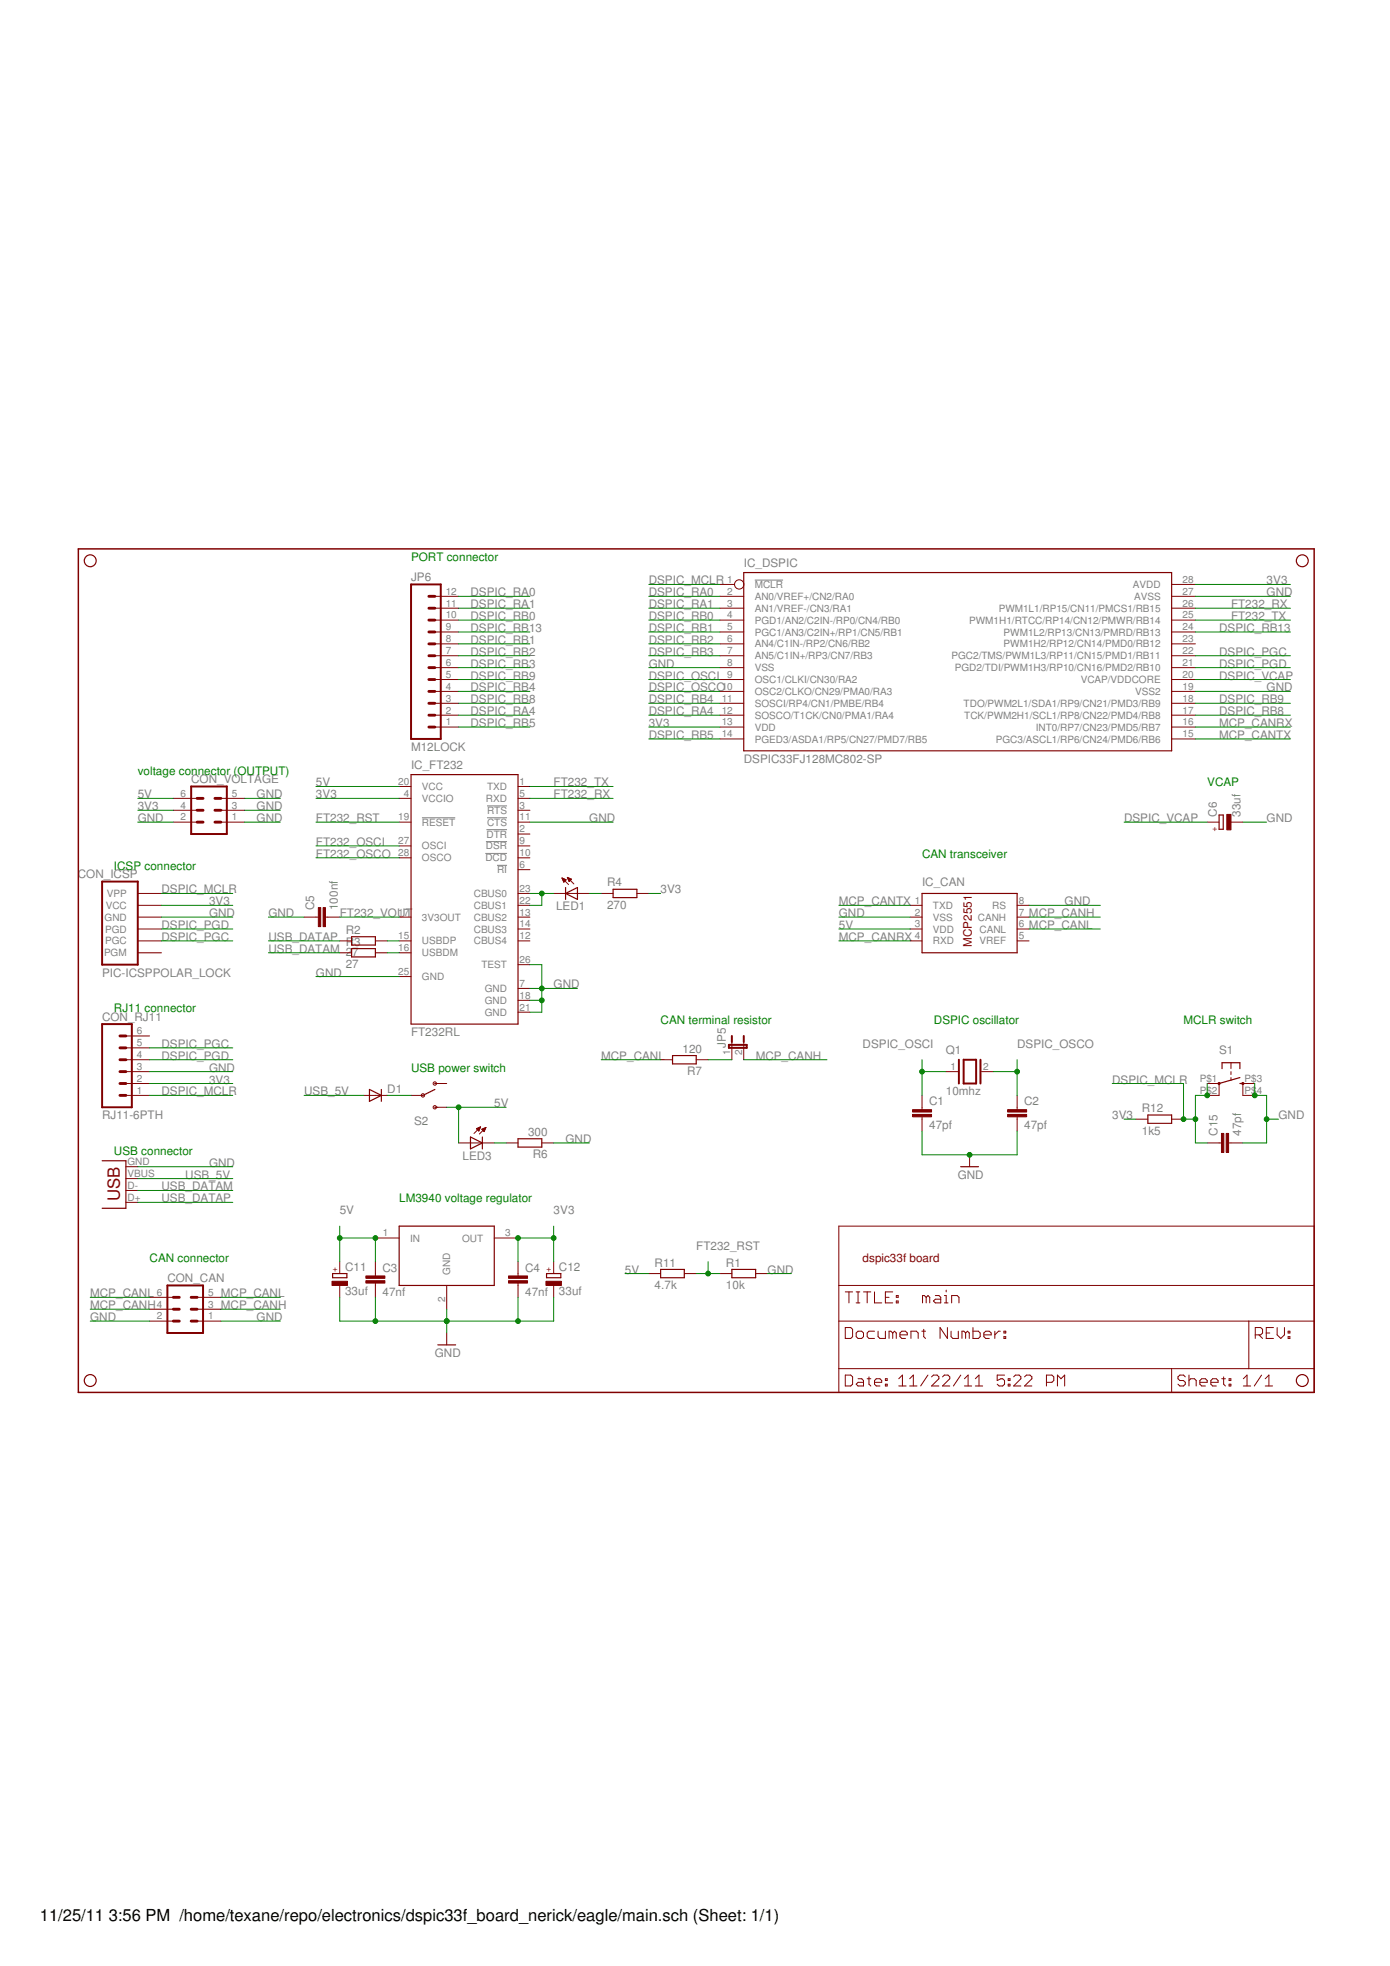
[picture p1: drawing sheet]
<svg xmlns="http://www.w3.org/2000/svg" width="297mm" height="420mm" viewBox="0 0 297 420" stroke-linecap="round" stroke-linejoin="round" font-family="sans-serif">
<g fill="#808080" stroke="#808080" stroke-width=".21">
<path d="M104.1 172.2h4.3z"/>
<path d="M104.1 174.8h4.3z"/>
<path d="M103.9 177.3h4.5z"/>
<path d="M103.8 179.9h4.6z"/>
<path d="M103.7 182.4h4.7z"/>
<path d="M106.2 184.9h2.2z"/>
<path d="M90.2 174.8h7.1z"/>
<path d="M161.3 124h6z"/>
</g>
<g fill="#800000" stroke="#800000" stroke-width=".25">
<path d="M197 190.9v12.7z"/>
<path d="M197 190.9h20.4z"/>
<path d="M217.4 190.9v12.7z"/>
<path d="M197 203.6h20.4z"/>
<path d="M87.8 165.5h22.9z"/>
<path d="M110.7 165.5v53.4z"/>
<path d="M87.8 218.9h22.9z"/>
<path d="M87.8 165.5v53.4z"/>
<path d="M85.3 262h20.3z"/>
<path d="M105.6 262v12.7z"/>
<path d="M85.3 274.7h20.3z"/>
<path d="M85.3 262v12.7z"/>
<path d="M158.9 122.4h91.5z"/>
<path d="M250.4 122.4v38.1z"/>
<path d="M158.9 160.5h91.5z"/>
<path d="M158.9 122.4v38.1z"/>
<path d="M93.6 287.4h3.8z"/>
<path d="M205.3 249.3h3.8z"/>
<path d="M71.1 273.1h3z"/>
<path d="M74.1 272.2v.9z"/>
<path d="M71.1 272.2v.9z"/>
<path d="M71.1 272.2h3z"/>
<path d="M116.8 273.1h3z"/>
<path d="M119.8 272.2v.9z"/>
<path d="M116.8 272.2v.9z"/>
<path d="M116.8 272.2h3z"/>
<path d="M156.4 273.1h5.1z"/>
<path d="M156.4 271.3h5.1z"/>
<path d="M161.5 271.3v1.8z"/>
<path d="M156.4 271.3v1.8z"/>
<path d="M75.1 202h5.1z"/>
<path d="M75.1 200.2h5.1z"/>
<path d="M80.2 200.2v1.8z"/>
<path d="M75.1 200.2v1.8z"/>
<path d="M75.1 204.5h5.1z"/>
<path d="M75.1 202.7h5.1z"/>
<path d="M80.2 202.7v1.8z"/>
<path d="M75.1 202.7v1.8z"/>
<path d="M120.9 190.9l2.5 1.3z"/>
<path d="M120.9 190.9l2.5-1.2z"/>
<path d="M120.9 190.9v1.3z"/>
<path d="M120.9 189.7v1.2z"/>
<path d="M123.4 190.9v1.3z"/>
<path d="M123.4 189.7v1.2z"/>
<path d="M131 191.8h5.1z"/>
<path d="M131 190.1h5.1z"/>
<path d="M136.1 190.1v1.7z"/>
<path d="M131 190.1v1.7z"/>
<path d="M141.2 273.1h5z"/>
<path d="M141.2 271.3h5z"/>
<path d="M146.2 271.3v1.8z"/>
<path d="M141.2 271.3v1.8z"/>
<path d="M245.3 240.1h5.1z"/>
<path d="M245.3 238.3h5.1z"/>
<path d="M250.4 238.3v1.8z"/>
<path d="M245.3 238.3v1.8z"/>
<path d="M265 231.6h.6z"/>
<path d="M265 227.1v1.3z"/>
<path d="M261.1 227.1v1.3z"/>
<path d="M263.1 227.1h1.9z"/>
<path d="M261.1 227.1h2z"/>
<path d="M260.5 231.6l4.5-1.3z"/>
<path d="M21.8 258.2h5.1z"/>
<path d="M26.9 248.1v10.1z"/>
<path d="M21.8 248.1h5.1z"/>
<path d="M261.4 174.2v3z"/>
<path d="M260.5 174.2h.9z"/>
<path d="M260.5 177.2h.9z"/>
<path d="M260.5 174.2v3z"/>
<path d="M90.4 234.1l2.5-1.3z"/>
<path d="M79 235.4l2.5-1.3z"/>
<path d="M79 232.8l2.5 1.3z"/>
<path d="M81.5 232.8v1.3z"/>
<path d="M79 232.8v2.6z"/>
<path d="M81.5 234.1v1.3z"/>
<path d="M100.5 245.5l2.6-1.2z"/>
<path d="M100.5 243l2.6 1.3z"/>
<path d="M103.1 244.3v1.2z"/>
<path d="M103.1 243v1.3z"/>
<path d="M100.5 244.3v1.2z"/>
<path d="M100.5 243v1.3z"/>
<path d="M110.7 243.4h5.1z"/>
<path d="M110.7 245.1h5.1z"/>
<path d="M110.7 243.4v1.7z"/>
<path d="M115.8 243.4v1.7z"/>
<path d="M143.7 225.6h5.1z"/>
<path d="M143.7 227.4h5.1z"/>
<path d="M143.7 225.6v1.8z"/>
<path d="M148.8 225.6v1.8z"/>
</g>
<g fill="#800000" stroke="#800000" stroke-width=".21">
<path d="M194.5 193.5h2.5z"/>
<path d="M194.5 201.1h2.5z"/>
<path d="M194.5 196h2.5z"/>
<path d="M194.5 198.5h2.5z"/>
<path d="M217.4 196h2.5z"/>
<path d="M217.4 198.5h2.5z"/>
<path d="M217.4 193.5h2.5z"/>
<path d="M217.4 201.1h2.5z"/>
<path d="M85.3 168.1h2.5z"/>
<path d="M85.3 196h2.5z"/>
<path d="M85.3 201.1h2.5z"/>
<path d="M85.3 203.6h2.5z"/>
<path d="M85.3 183.3h2.5z"/>
<path d="M85.3 180.8h2.5z"/>
<path d="M110.7 211.2h2.5z"/>
<path d="M110.7 168.1h2.5z"/>
<path d="M110.7 170.6h2.5z"/>
<path d="M110.7 173.2h2.5z"/>
<path d="M110.7 175.7h2.5z"/>
<path d="M110.7 178.2h2.5z"/>
<path d="M110.7 180.8h2.5z"/>
<path d="M110.7 183.3h2.5z"/>
<path d="M110.7 185.9h2.5z"/>
<path d="M110.7 190.9h2.5z"/>
<path d="M110.7 193.5h2.5z"/>
<path d="M110.7 196h2.5z"/>
<path d="M110.7 198.5h2.5z"/>
<path d="M110.7 201.1h2.5z"/>
<path d="M85.3 170.6h2.5z"/>
<path d="M85.3 175.7h2.5z"/>
<path d="M85.3 208.7h2.5z"/>
<path d="M110.7 213.8h2.5z"/>
<path d="M110.7 206.2h2.5z"/>
<path d="M110.7 216.3h2.5z"/>
<path d="M197 234.1v2.5z"/>
<path d="M197 239.2v2.5z"/>
<path d="M197 236.6v.5z"/>
<path d="M197 238.7v.5z"/>
<path d="M217.4 234.1v2.5z"/>
<path d="M217.4 239.2v2.5z"/>
<path d="M217.4 236.6v.5z"/>
<path d="M217.4 238.7v.5z"/>
<path d="M80.2 269.6v2.6z"/>
<path d="M80.2 274.7v2.6z"/>
<path d="M80.2 272.2v.5z"/>
<path d="M80.2 274.2v.5z"/>
<path d="M110.7 269.6v2.6z"/>
<path d="M110.7 274.7v2.6z"/>
<path d="M110.7 272.2v.5z"/>
<path d="M110.7 274.2v.5z"/>
<path d="M65 196h2.5z"/>
<path d="M70.1 196h2.5z"/>
<path d="M67.5 196h.5z"/>
<path d="M69.6 196h.5z"/>
<path d="M95.5 274.7v5.1z"/>
<path d="M80.2 264.6h5.1z"/>
<path d="M105.6 264.6h5.1z"/>
<path d="M209.7 229h2.6z"/>
<path d="M202.1 229h2.6z"/>
<path d="M153.9 124.9h3.1z"/>
<path d="M153.9 127.4h5z"/>
<path d="M153.9 130h5z"/>
<path d="M153.9 132.5h5z"/>
<path d="M153.9 135.1h5z"/>
<path d="M153.9 137.6h5z"/>
<path d="M153.9 140.1h5z"/>
<path d="M153.9 142.7h5z"/>
<path d="M153.9 145.2h5z"/>
<path d="M153.9 147.8h5z"/>
<path d="M153.9 150.3h5z"/>
<path d="M153.9 152.8h5z"/>
<path d="M153.9 155.4h5z"/>
<path d="M153.9 157.9h5z"/>
<path d="M250.4 157.9h5.1z"/>
<path d="M250.4 155.4h5.1z"/>
<path d="M250.4 152.8h5.1z"/>
<path d="M250.4 150.3h5.1z"/>
<path d="M250.4 147.8h5.1z"/>
<path d="M250.4 145.2h5.1z"/>
<path d="M250.4 142.7h5.1z"/>
<path d="M250.4 140.1h5.1z"/>
<path d="M250.4 137.6h5.1z"/>
<path d="M250.4 135.1h5.1z"/>
<path d="M250.4 132.5h5.1z"/>
<path d="M250.4 130h5.1z"/>
<path d="M250.4 127.4h5.1z"/>
<path d="M250.4 124.9h5.1z"/>
<path d="M179.3 297.6h71.1z"/>
<path d="M266.9 282.3h13.9z"/>
<path d="M179.3 292.5v5.1z"/>
<path d="M180.6 293.9v2.3z"/>
<path d="M180.6 296.2h1.2z"/>
<path d="M181.8 296.2l.4-.4z"/>
<path d="M182.2 294.3v1.5z"/>
<path d="M181.8 293.9l.4 .4z"/>
<path d="M180.6 293.9h1.2z"/>
<path d="M183.4 294.7h.7z"/>
<path d="M184.1 294.7l.4 .3z"/>
<path d="M184.5 295v1.2z"/>
<path d="M183.4 296.2h1.1z"/>
<path d="M183 295.8l.4 .4z"/>
<path d="M183 295.8l.4-.4z"/>
<path d="M183.4 295.4h1.1z"/>
<path d="M185.7 294.3v1.5z"/>
<path d="M185.7 295.8l.4 .4z"/>
<path d="M185.3 294.7h.8z"/>
<path d="M187.3 296.2h.7z"/>
<path d="M186.9 295.8l.4 .4z"/>
<path d="M186.9 295v.8z"/>
<path d="M187.3 294.7l-.4 .3z"/>
<path d="M187.3 294.7h.7z"/>
<path d="M188 294.7l.4 .3z"/>
<path d="M188.4 295v.4z"/>
<path d="M186.9 295.4h1.5z"/>
<path d="M189.2 294.7h.4z"/>
<path d="M189.6 294.7v.3z"/>
<path d="M189.2 295h.4z"/>
<path d="M189.2 294.7v.3z"/>
<path d="M189.2 295.8h.4z"/>
<path d="M189.6 295.8v.4z"/>
<path d="M189.2 296.2h.4z"/>
<path d="M189.2 295.8v.4z"/>
<path d="M192.1 294.7l.7-.8z"/>
<path d="M192.8 293.9v2.3z"/>
<path d="M192.1 296.2h1.5z"/>
<path d="M194.4 294.7l.8-.8z"/>
<path d="M195.2 293.9v2.3z"/>
<path d="M194.4 296.2h1.6z"/>
<path d="M198.3 293.9l-1.6 2.3z"/>
<path d="M199.1 296.2h1.5z"/>
<path d="M199.1 296.2l1.5-1.5z"/>
<path d="M200.6 294.3v.4z"/>
<path d="M200.3 293.9l.3 .4z"/>
<path d="M199.5 293.9h.8z"/>
<path d="M199.1 294.3l.4-.4z"/>
<path d="M201.4 296.2h1.6z"/>
<path d="M201.4 296.2l1.6-1.5z"/>
<path d="M203 294.3v.4z"/>
<path d="M202.6 293.9l.4 .4z"/>
<path d="M201.8 293.9h.8z"/>
<path d="M201.8 293.9l-.4 .4z"/>
<path d="M205.3 293.9l-1.6 2.3z"/>
<path d="M206.1 294.7l.8-.8z"/>
<path d="M206.9 293.9v2.3z"/>
<path d="M206.1 296.2h1.5z"/>
<path d="M208.4 294.7l.8-.8z"/>
<path d="M209.2 293.9v2.3z"/>
<path d="M208.4 296.2h1.6z"/>
<path d="M213.1 293.9h1.6z"/>
<path d="M213.1 293.9v1.1z"/>
<path d="M213.1 295l.8-.3z"/>
<path d="M213.9 294.7h.4z"/>
<path d="M214.3 294.7l.4 .3z"/>
<path d="M214.7 295v.8z"/>
<path d="M214.3 296.2l.4-.4z"/>
<path d="M213.5 296.2h.8z"/>
<path d="M213.1 295.8l.4 .4z"/>
<path d="M215.5 294.7h.3z"/>
<path d="M215.8 294.7v.3z"/>
<path d="M215.5 295h.3z"/>
<path d="M215.5 294.7v.3z"/>
<path d="M215.5 295.8h.3z"/>
<path d="M215.8 295.8v.4z"/>
<path d="M215.5 296.2h.3z"/>
<path d="M215.5 295.8v.4z"/>
<path d="M216.6 296.2h1.6z"/>
<path d="M216.6 296.2l1.6-1.5z"/>
<path d="M218.2 294.3v.4z"/>
<path d="M217.8 293.9l.4 .4z"/>
<path d="M217 293.9h.8z"/>
<path d="M217 293.9l-.4 .4z"/>
<path d="M218.9 296.2h1.6z"/>
<path d="M218.9 296.2l1.6-1.5z"/>
<path d="M220.5 294.3v.4z"/>
<path d="M220.1 293.9l.4 .4z"/>
<path d="M219.3 293.9h.8z"/>
<path d="M218.9 294.3l.4-.4z"/>
<path d="M223.6 293.9v2.3z"/>
<path d="M223.6 293.9h1.2z"/>
<path d="M224.8 293.9l.4 .4z"/>
<path d="M225.2 294.3v.7z"/>
<path d="M224.8 295.4l.4-.4z"/>
<path d="M223.6 295.4h1.2z"/>
<path d="M226 293.9v2.3z"/>
<path d="M226 293.9l.7 .8z"/>
<path d="M226.7 294.7l.8-.8z"/>
<path d="M227.5 293.9v2.3z"/>
<path d="M179.3 292.5h71.1z"/>
<path d="M179.3 282.3v10.2z"/>
<path d="M280.8 282.3v10.2z"/>
<path d="M250.4 292.5v5.1z"/>
<path d="M250.4 292.5h16.5z"/>
<path d="M250.4 297.6h30.4z"/>
<path d="M252.9 293.9l.4 .4z"/>
<path d="M252.1 293.9h.8z"/>
<path d="M251.7 294.3l.4-.4z"/>
<path d="M251.7 294.3v.4z"/>
<path d="M251.7 294.7l.4 .3z"/>
<path d="M252.1 295h.8z"/>
<path d="M252.9 295l.4 .4z"/>
<path d="M253.3 295.4v.4z"/>
<path d="M253.3 295.8l-.4 .4z"/>
<path d="M252.1 296.2h.8z"/>
<path d="M251.7 295.8l.4 .4z"/>
<path d="M254.1 293.9v2.3z"/>
<path d="M254.1 295l.4-.3z"/>
<path d="M254.5 294.7h.7z"/>
<path d="M255.2 294.7l.4 .3z"/>
<path d="M255.6 295v1.2z"/>
<path d="M256.8 296.2h.8z"/>
<path d="M256.4 295.8l.4 .4z"/>
<path d="M256.4 295v.8z"/>
<path d="M256.4 295l.4-.3z"/>
<path d="M256.8 294.7h.8z"/>
<path d="M257.6 294.7l.4 .3z"/>
<path d="M258 295v.4z"/>
<path d="M256.4 295.4h1.6z"/>
<path d="M259.1 296.2h.8z"/>
<path d="M258.8 295.8l.3 .4z"/>
<path d="M258.8 295v.8z"/>
<path d="M258.8 295l.3-.3z"/>
<path d="M259.1 294.7h.8z"/>
<path d="M259.9 294.7l.4 .3z"/>
<path d="M260.3 295v.4z"/>
<path d="M258.8 295.4h1.5z"/>
<path d="M261.5 294.3v1.5z"/>
<path d="M261.5 295.8l.4 .4z"/>
<path d="M261.1 294.7h.8z"/>
<path d="M262.7 294.7h.3z"/>
<path d="M263 294.7v.3z"/>
<path d="M262.7 295h.3z"/>
<path d="M262.7 294.7v.3z"/>
<path d="M262.7 295.8h.3z"/>
<path d="M263 295.8v.4z"/>
<path d="M262.7 296.2h.3z"/>
<path d="M262.7 295.8v.4z"/>
<path d="M265.7 294.7l.8-.8z"/>
<path d="M266.5 293.9v2.3z"/>
<path d="M265.7 296.2h1.6z"/>
<path d="M269.6 293.9l-1.5 2.3z"/>
<path d="M270.4 294.7l.8-.8z"/>
<path d="M271.2 293.9v2.3z"/>
<path d="M270.4 296.2h1.5z"/>
<path d="M268.2 283.7v2.3z"/>
<path d="M268.2 283.7h1.2z"/>
<path d="M269.4 283.7l.4 .4z"/>
<path d="M269.8 284.1v.8z"/>
<path d="M269.8 284.9l-.4 .4z"/>
<path d="M268.2 285.3h1.2z"/>
<path d="M269 285.3l.8 .7z"/>
<path d="M270.6 283.7h1.5z"/>
<path d="M270.6 283.7v2.3z"/>
<path d="M270.6 286h1.5z"/>
<path d="M270.6 284.9h.8z"/>
<path d="M272.9 283.7v1.6z"/>
<path d="M272.9 285.3l.8 .7z"/>
<path d="M273.7 286l.8-.7z"/>
<path d="M274.5 283.7v1.6z"/>
<path d="M275.3 284.5h.3z"/>
<path d="M275.6 284.5v.4z"/>
<path d="M275.3 284.9h.3z"/>
<path d="M275.3 284.5v.4z"/>
<path d="M275.3 285.7h.3z"/>
<path d="M275.6 285.7v.3z"/>
<path d="M275.3 286h.3z"/>
<path d="M275.3 285.7v.3z"/>
<path d="M266.9 282.3v10.2z"/>
<path d="M179.3 282.3h87.6z"/>
<path d="M266.9 292.5h13.9z"/>
<path d="M280.8 292.5v5.1z"/>
<path d="M179.3 274.7v7.6z"/>
<path d="M179.3 262h101.5z"/>
<path d="M280.8 262v12.7z"/>
<path d="M179.3 274.7h101.5z"/>
<path d="M179.3 262v12.7z"/>
<path d="M280.8 274.7v7.6z"/>
<path d="M181.4 276.1v2.3z"/>
<path d="M180.6 276.1h1.6z"/>
<path d="M183 278.4h.7z"/>
<path d="M183.4 276.1v2.3z"/>
<path d="M183 276.1h.7z"/>
<path d="M185.3 276.1v2.3z"/>
<path d="M184.5 276.1h1.6z"/>
<path d="M186.9 276.1v2.3z"/>
<path d="M186.9 278.4h1.5z"/>
<path d="M189.2 276.1h1.6z"/>
<path d="M189.2 276.1v2.3z"/>
<path d="M189.2 278.4h1.6z"/>
<path d="M189.2 277.3h.8z"/>
<path d="M191.5 276.9h.4z"/>
<path d="M191.9 276.9v.4z"/>
<path d="M191.5 277.3h.4z"/>
<path d="M191.5 276.9v.4z"/>
<path d="M191.5 278h.4z"/>
<path d="M191.9 278v.4z"/>
<path d="M191.5 278.4h.4z"/>
<path d="M191.5 278v.4z"/>
<path d="M180.6 283.7v2.3z"/>
<path d="M180.6 286h1.2z"/>
<path d="M181.8 286l.4-.3z"/>
<path d="M182.2 284.1v1.6z"/>
<path d="M181.8 283.7l.4 .4z"/>
<path d="M180.6 283.7h1.2z"/>
<path d="M183.4 286h.7z"/>
<path d="M184.1 286l.4-.3z"/>
<path d="M184.5 284.9v.8z"/>
<path d="M184.1 284.5l.4 .4z"/>
<path d="M183.4 284.5h.7z"/>
<path d="M183 284.9l.4-.4z"/>
<path d="M183 284.9v.8z"/>
<path d="M183 285.7l.4 .3z"/>
<path d="M185.7 284.5h1.2z"/>
<path d="M185.7 284.5l-.4 .4z"/>
<path d="M185.3 284.9v.8z"/>
<path d="M185.3 285.7l.4 .3z"/>
<path d="M185.7 286h1.2z"/>
<path d="M187.6 284.5v1.2z"/>
<path d="M187.6 285.7l.4 .3z"/>
<path d="M188 286h1.2z"/>
<path d="M189.2 284.5v1.5z"/>
<path d="M190 284.5v1.5z"/>
<path d="M190 284.5h.4z"/>
<path d="M190.4 284.5l.4 .4z"/>
<path d="M190.8 284.9v1.1z"/>
<path d="M190.8 284.9l.4-.4z"/>
<path d="M191.2 284.5l.3 .4z"/>
<path d="M191.5 284.9v1.1z"/>
<path d="M192.7 286h.8z"/>
<path d="M192.3 285.7l.4 .3z"/>
<path d="M192.3 284.9v.8z"/>
<path d="M192.3 284.9l.4-.4z"/>
<path d="M192.7 284.5h.8z"/>
<path d="M193.5 284.5l.4 .4z"/>
<path d="M193.9 284.9v.4z"/>
<path d="M192.3 285.3h1.6z"/>
<path d="M194.7 284.5v1.5z"/>
<path d="M194.7 284.5h1.1z"/>
<path d="M195.8 284.5l.4 .4z"/>
<path d="M196.2 284.9v1.1z"/>
<path d="M197.4 284.1v1.6z"/>
<path d="M197.4 285.7l.4 .3z"/>
<path d="M197 284.5h.8z"/>
<path d="M200.9 283.7v2.3z"/>
<path d="M200.9 283.7l1.6 2.3z"/>
<path d="M202.5 283.7v2.3z"/>
<path d="M203.2 284.5v1.2z"/>
<path d="M203.2 285.7l.4 .3z"/>
<path d="M203.6 286h1.2z"/>
<path d="M204.8 284.5v1.5z"/>
<path d="M205.6 284.5v1.5z"/>
<path d="M205.6 284.5h.4z"/>
<path d="M206 284.5l.4 .4z"/>
<path d="M206.4 284.9v1.1z"/>
<path d="M206.4 284.9l.4-.4z"/>
<path d="M206.8 284.5l.3 .4z"/>
<path d="M207.1 284.9v1.1z"/>
<path d="M207.9 283.7v2.3z"/>
<path d="M207.9 286h1.2z"/>
<path d="M209.5 285.7l-.4 .3z"/>
<path d="M209.5 284.9v.8z"/>
<path d="M209.1 284.5l.4 .4z"/>
<path d="M207.9 284.5h1.2z"/>
<path d="M210.6 286h.8z"/>
<path d="M210.2 285.7l.4 .3z"/>
<path d="M210.2 284.9v.8z"/>
<path d="M210.2 284.9l.4-.4z"/>
<path d="M210.6 284.5h.8z"/>
<path d="M211.4 284.5l.4 .4z"/>
<path d="M211.8 284.9v.4z"/>
<path d="M210.2 285.3h1.6z"/>
<path d="M212.6 284.5v1.5z"/>
<path d="M212.6 285.3l.8-.8z"/>
<path d="M213.4 284.5h.4z"/>
<path d="M214.5 284.5h.4z"/>
<path d="M214.9 284.5v.4z"/>
<path d="M214.5 284.9h.4z"/>
<path d="M214.5 284.5v.4z"/>
<path d="M214.5 285.7h.4z"/>
<path d="M214.9 285.7v.3z"/>
<path d="M214.5 286h.4z"/>
<path d="M214.5 285.7v.3z"/>
<path d="M197.1 276.9v1.5z"/>
<path d="M197.1 276.9h.4z"/>
<path d="M197.5 276.9l.4 .4z"/>
<path d="M197.9 277.3v1.1z"/>
<path d="M197.9 277.3l.4-.4z"/>
<path d="M198.3 276.9l.4 .4z"/>
<path d="M198.7 277.3v1.1z"/>
<path d="M199.9 276.9h.8z"/>
<path d="M200.7 276.9l.3 .4z"/>
<path d="M201 277.3v1.1z"/>
<path d="M199.9 278.4h1.1z"/>
<path d="M199.5 278l.4 .4z"/>
<path d="M199.5 278l.4-.3z"/>
<path d="M199.9 277.7h1.1z"/>
<path d="M201.8 276.9h.4z"/>
<path d="M202.2 276.9v1.5z"/>
<path d="M201.8 278.4h.8z"/>
<path d="M202.2 275.7v.4z"/>
<path d="M203.4 276.9v1.5z"/>
<path d="M203.4 276.9h1.2z"/>
<path d="M204.6 276.9l.3 .4z"/>
<path d="M204.9 277.3v1.1z"/>
<path d="M95.5 284.9v2.5z"/>
<path d="M207.2 246.8v2.5z"/>
<path d="M72.6 274.7v2.6z"/>
<path d="M72.6 269.6v2.6z"/>
<path d="M118.3 274.7v2.6z"/>
<path d="M118.3 269.6v2.6z"/>
<path d="M161.5 272.2h2.5z"/>
<path d="M153.9 272.2h2.5z"/>
<path d="M80.2 201.1h2.6z"/>
<path d="M72.6 201.1h2.5z"/>
<path d="M80.2 203.6h2.6z"/>
<path d="M72.6 203.6h2.5z"/>
<path d="M118.3 190.9h2.6z"/>
<path d="M123.4 190.9h2.5z"/>
<path d="M120.9 190.9h2.5z"/>
<path d="M121.2 187.5l1.4 1.4z"/>
<path d="M120.1 187.6l1.4 1.4z"/>
<path d="M121.2 187.5l.9 .4z"/>
<path d="M121.6 188.4l.5-.5z"/>
<path d="M121.2 187.5l.4 .9z"/>
<path d="M121.5 188.2h.3z"/>
<path d="M121.5 188.1h.4z"/>
<path d="M121.4 188h.6z"/>
<path d="M121.4 187.9h.6z"/>
<path d="M121.3 187.7h.5z"/>
<path d="M121.3 187.6h.2z"/>
<path d="M120.1 187.6l.9 .4z"/>
<path d="M121 188l-.5 .5z"/>
<path d="M120.1 187.6l.4 .9z"/>
<path d="M120.4 188.3h.2z"/>
<path d="M120.4 188.2h.4z"/>
<path d="M120.3 188.1h.6z"/>
<path d="M120.2 188h.7z"/>
<path d="M120.2 187.9h.4z"/>
<path d="M120.1 187.7h.2z"/>
<path d="M136.1 190.9h2.5z"/>
<path d="M128.5 190.9h2.5z"/>
<path d="M146.2 272.2h2.6z"/>
<path d="M138.6 272.2h2.6z"/>
<path d="M250.4 239.2h2.5z"/>
<path d="M242.8 239.2h2.5z"/>
<path d="M258 244.3h2.5z"/>
<path d="M263.1 244.3h2.5z"/>
<path d="M260.5 244.3h.5z"/>
<path d="M262.5 244.3h.6z"/>
<path d="M258 231.6h2.5z"/>
<path d="M265.6 231.6h2.5z"/>
<path d="M265.6 234.1h2.5z"/>
<path d="M258 234.1h2.5z"/>
<path d="M263.1 229v.7z"/>
<path d="M263.1 230.3v.6z"/>
<path d="M263.1 227.1v1.3z"/>
<path d="M265.6 231.6v2.5z"/>
<path d="M260.5 231.6v2.5z"/>
<path d="M26.9 257h2.5z"/>
<path d="M26.9 254.4h2.5z"/>
<path d="M26.9 251.9h2.5z"/>
<path d="M26.9 249.3h2.5z"/>
<path d="M26.9 234.1h5.1z"/>
<path d="M26.9 231.6h5.1z"/>
<path d="M26.9 229h5.1z"/>
<path d="M26.9 226.5h5.1z"/>
<path d="M26.9 223.9h5.1z"/>
<path d="M26.9 221.4h5.1z"/>
<path d="M29.4 196h5.1z"/>
<path d="M29.4 201.1h5.1z"/>
<path d="M29.4 198.5h5.1z"/>
<path d="M29.4 203.6h5.1z"/>
<path d="M29.4 193.5h5.1z"/>
<path d="M29.4 190.9h5.1z"/>
<path d="M47.2 175.7h5.1z"/>
<path d="M47.2 173.2h5.1z"/>
<path d="M47.2 170.6h5.1z"/>
<path d="M37 175.7h5.1z"/>
<path d="M37 173.2h5.1z"/>
<path d="M37 170.6h5.1z"/>
<path d="M263.1 175.7h2.5z"/>
<path d="M258 175.7h2.5z"/>
<path d="M87.8 234.1h2.6z"/>
<path d="M92.9 236.6h2.6z"/>
<path d="M92.9 236.6h.7z"/>
<path d="M92.9 231.6h.7z"/>
<path d="M92.9 231.6h2.6z"/>
<path d="M77.7 234.1h2.5z"/>
<path d="M80.2 234.1h2.6z"/>
<path d="M103.1 244.3h2.5z"/>
<path d="M98 244.3h2.5z"/>
<path d="M100.5 244.3h2.6z"/>
<path d="M101.3 242.2l1.4-1.4z"/>
<path d="M102.4 242.4l1.4-1.4z"/>
<path d="M101.8 241.2l.9-.4z"/>
<path d="M101.8 241.2l.5 .5z"/>
<path d="M102.7 240.8l-.4 .9z"/>
<path d="M102.2 241.6h.2z"/>
<path d="M102.1 241.5h.3z"/>
<path d="M102 241.4h.5z"/>
<path d="M101.9 241.3h.6z"/>
<path d="M102 241.1h.6z"/>
<path d="M102.2 241h.4z"/>
<path d="M102.5 240.9h.2z"/>
<path d="M103 241.3l.8-.3z"/>
<path d="M103 241.3l.5 .5z"/>
<path d="M103.8 241l-.3 .8z"/>
<path d="M103.4 241.7h.1z"/>
<path d="M103.2 241.6h.3z"/>
<path d="M103.1 241.5h.5z"/>
<path d="M103 241.4h.7z"/>
<path d="M103.1 241.3h.6z"/>
<path d="M103.4 241.1h.4z"/>
<path d="M103.7 241h.1z"/>
<path d="M108.2 244.3h2.5z"/>
<path d="M115.8 244.3h2.5z"/>
<path d="M42.1 282.3h5.1z"/>
<path d="M42.1 279.8h5.1z"/>
<path d="M42.1 277.3h5.1z"/>
<path d="M32 282.3h5z"/>
<path d="M32 279.8h5z"/>
<path d="M32 277.3h5z"/>
<path d="M141.2 226.5h2.5z"/>
<path d="M148.8 226.5h2.5z"/>
<path d="M156.4 223.9v2.6z"/>
<path d="M156.4 222.7v1.2z"/>
<path d="M158.9 223.9v2.6z"/>
<path d="M158.9 222.7v1.2z"/>
<path d="M92.9 155.4h5.1z"/>
<path d="M92.9 152.8h5.1z"/>
<path d="M92.9 150.3h5.1z"/>
<path d="M92.9 147.8h5.1z"/>
<path d="M92.9 145.2h5.1z"/>
<path d="M92.9 142.7h5.1z"/>
<path d="M92.9 140.1h5.1z"/>
<path d="M92.9 137.6h5.1z"/>
<path d="M92.9 135.1h5.1z"/>
<path d="M92.9 132.5h5.1z"/>
<path d="M92.9 130h5.1z"/>
<path d="M92.9 127.4h5.1z"/>
</g>
<g fill="#800000" stroke="#800000" stroke-width=".21">
<path d="M195 238.2h4.1v.5h-4.1z"/>
<path d="M195 237.1h4.1v.6h-4.1z"/>
<path d="M215.3 238.2h4.1v.5h-4.1z"/>
<path d="M215.3 237.1h4.1v.6h-4.1z"/>
<path d="M78.2 273.7h4.1v.5h-4.1z"/>
<path d="M78.2 272.7h4.1v.5h-4.1z"/>
<path d="M108.7 273.7h4v.5h-4z"/>
<path d="M108.7 272.7h4v.5h-4z"/>
<path d="M69 194h.6v4h-.6z"/>
<path d="M68 194h.5v4h-.5z"/>
<path d="M70.9 273.8h3.4v.9h-3.4z"/>
<path d="M116.7 273.8h3.3v.9h-3.3z"/>
<path d="M262 242.2h.5v4.1h-.5z"/>
<path d="M261 242.2h.5v4.1h-.5z"/>
<path d="M262.2 174.1h.9v3.3h-.9z"/>
</g>
<g fill="#800000" stroke="#800000" stroke-width=".42">
<path d="M205.9 226.5h2.7z"/>
<path d="M208.6 226.5v5.1z"/>
<path d="M205.9 231.6h2.7z"/>
<path d="M205.9 226.5v5.1z"/>
<path d="M209.5 226.5v5.1z"/>
<path d="M204.9 226.5v5.1z"/>
<path d="M21.8 236.6h6.4z"/>
<path d="M21.8 218.9v17.7z"/>
<path d="M28.2 218.9v17.7z"/>
<path d="M21.8 218.9h6.4z"/>
<path d="M21.8 188.4v17.8z"/>
<path d="M21.8 206.2h7.6z"/>
<path d="M29.4 188.4v17.8z"/>
<path d="M21.8 188.4h7.6z"/>
<path d="M40.9 178.2h7.6z"/>
<path d="M40.9 168.1v10.1z"/>
<path d="M48.5 168.1v10.1z"/>
<path d="M40.9 168.1h7.6z"/>
<path d="M35.8 284.9h7.6z"/>
<path d="M35.8 274.7v10.2z"/>
<path d="M43.4 274.7v10.2z"/>
<path d="M35.8 274.7h7.6z"/>
<path d="M156.4 221.4v1.3z"/>
<path d="M158.9 221.4v1.3z"/>
<path d="M155.8 223.9h3.8z"/>
<path d="M159.6 223.3v.6z"/>
<path d="M155.8 223.3h3.8z"/>
<path d="M155.8 223.3v.6z"/>
<path d="M87.8 157.9h6.4z"/>
<path d="M87.8 124.9v33z"/>
<path d="M94.2 124.9v33z"/>
<path d="M87.8 124.9h6.4z"/>
</g>
<g fill="none" stroke="#800000" stroke-width=".21">
<circle cx="158" cy="124.9" r=".99"/>
<circle cx="90.4" cy="234.1" r=".36"/>
<circle cx="92.9" cy="231.6" r=".36"/>
<circle cx="92.9" cy="236.6" r=".36"/>
</g>
<g fill="#800000" stroke="#800000" stroke-width=".32">
<path d="M16.7 117.3v180.3z"/>
<path d="M16.7 297.6h264.1z"/>
<path d="M280.8 117.3v180.3z"/>
<path d="M16.7 117.3h264.1z"/>
</g>
<g fill="none" stroke="#800000" stroke-width=".42">
<circle cx="260.5" cy="231.6" r=".13"/>
<circle cx="265.6" cy="231.6" r=".13"/>
</g>
<g fill="#800000" stroke="#800000" stroke-width=".61">
<path d="M25.6 229h1.3z"/>
<path d="M25.6 231.6h1.3z"/>
<path d="M25.6 234.1h1.3z"/>
<path d="M25.6 223.9h1.3z"/>
<path d="M25.6 226.5h1.3z"/>
<path d="M25.6 221.4h1.3z"/>
<path d="M45.9 170.6h1.3z"/>
<path d="M45.9 173.2h1.3z"/>
<path d="M45.9 175.7h1.3z"/>
<path d="M42.1 170.6h1.3z"/>
<path d="M42.1 173.2h1.3z"/>
<path d="M42.1 175.7h1.3z"/>
<path d="M40.9 277.3h1.2z"/>
<path d="M40.9 279.8h1.2z"/>
<path d="M40.9 282.3h1.2z"/>
<path d="M37 277.3h1.3z"/>
<path d="M37 279.8h1.3z"/>
<path d="M37 282.3h1.3z"/>
<path d="M91.7 150.3h1.2z"/>
<path d="M91.7 152.8h1.2z"/>
<path d="M91.7 155.4h1.2z"/>
<path d="M91.7 145.2h1.2z"/>
<path d="M91.7 147.8h1.2z"/>
<path d="M91.7 142.7h1.2z"/>
<path d="M91.7 140.1h1.2z"/>
<path d="M91.7 137.6h1.2z"/>
<path d="M91.7 135.1h1.2z"/>
<path d="M91.7 132.5h1.2z"/>
<path d="M91.7 130h1.2z"/>
<path d="M91.7 127.4h1.2z"/>
</g>
<g fill="none" stroke="#800000" stroke-width=".25">
<circle cx="19.3" cy="119.8" r="1.27"/>
<circle cx="278.3" cy="119.8" r="1.27"/>
<circle cx="19.3" cy="295" r="1.27"/>
<circle cx="278.3" cy="295" r="1.27"/>
</g>
<g fill="#008000" stroke="#008000" stroke-width=".21">
<path d="M179.3 196h15.2z"/>
<path d="M197 241.7v5.1z"/>
<path d="M197 246.8h10.2z"/>
<path d="M207.2 246.8h10.2z"/>
<path d="M217.4 241.7v5.1z"/>
<path d="M138.6 142.7h15.3z"/>
<path d="M255.5 127.4h20.3z"/>
<path d="M255.5 147.8h20.3z"/>
<path d="M80.2 277.3v5z"/>
<path d="M72.6 277.3v5z"/>
<path d="M72.6 282.3h7.6z"/>
<path d="M80.2 282.3h15.3z"/>
<path d="M95.5 279.8v2.5z"/>
<path d="M95.5 282.3v2.6z"/>
<path d="M118.3 277.3v5z"/>
<path d="M110.7 282.3h7.6z"/>
<path d="M110.7 277.3v5z"/>
<path d="M95.5 282.3h15.2z"/>
<path d="M57.4 196h7.6z"/>
<path d="M67.5 208.7h17.8z"/>
<path d="M113.2 216.3h2.6z"/>
<path d="M113.2 213.8h2.6z"/>
<path d="M113.2 211.2h2.6z"/>
<path d="M115.8 211.2v2.6z"/>
<path d="M115.8 213.8v2.5z"/>
<path d="M115.8 211.2h7.6z"/>
<path d="M113.2 206.2h2.6z"/>
<path d="M115.8 206.2v5z"/>
<path d="M164 272.2h5.1z"/>
<path d="M265.6 244.3h5.1z"/>
<path d="M270.7 239.2v5.1z"/>
<path d="M270.7 234.1v5.1z"/>
<path d="M270.7 239.2h2.5z"/>
<path d="M268.1 231.6v2.5z"/>
<path d="M268.1 234.1h2.6z"/>
<path d="M29.4 249.3h20.3z"/>
<path d="M32 229h17.7z"/>
<path d="M34.5 196h15.2z"/>
<path d="M29.4 175.7h7.6z"/>
<path d="M52.3 170.6h7.6z"/>
<path d="M52.3 173.2h7.6z"/>
<path d="M52.3 175.7h7.6z"/>
<path d="M113.2 175.7h17.8z"/>
<path d="M265.6 175.7h5.1z"/>
<path d="M118.3 244.3h7.6z"/>
<path d="M47.2 282.3h12.7z"/>
<path d="M19.3 282.3h12.7z"/>
<path d="M219.9 193.5h15.2z"/>
<path d="M110.7 264.6h7.6z"/>
<path d="M110.7 264.6v5z"/>
<path d="M118.3 264.6v5z"/>
<path d="M118.3 262v2.6z"/>
<path d="M138.6 155.4h15.3z"/>
<path d="M255.5 124.9h20.3z"/>
<path d="M138.6 190.9h2.6z"/>
<path d="M29.4 173.2h7.6z"/>
<path d="M240.2 239.2h2.6z"/>
<path d="M32 231.6h17.7z"/>
<path d="M34.5 193.5h15.2z"/>
<path d="M67.5 170.6h17.8z"/>
<path d="M179.3 201.1h15.2z"/>
<path d="M255.5 155.4h20.3z"/>
<path d="M179.3 193.5h15.2z"/>
<path d="M255.5 157.9h20.3z"/>
<path d="M219.9 196h15.2z"/>
<path d="M47.2 279.8h12.7z"/>
<path d="M19.3 279.8h12.7z"/>
<path d="M158.9 226.5h17.8z"/>
<path d="M219.9 198.5h15.2z"/>
<path d="M47.2 277.3h12.7z"/>
<path d="M19.3 277.3h12.7z"/>
<path d="M128.5 226.5h12.7z"/>
<path d="M179.3 198.5h15.2z"/>
<path d="M72.6 264.6h7.6z"/>
<path d="M72.6 264.6v5z"/>
<path d="M80.2 264.6v5z"/>
<path d="M72.6 262v2.6z"/>
<path d="M133.6 272.2h5z"/>
<path d="M29.4 170.6h7.6z"/>
<path d="M95.5 236.6h2.5z"/>
<path d="M98 236.6h10.2z"/>
<path d="M98 236.6v7.7z"/>
<path d="M67.5 168.1h17.8z"/>
<path d="M138.6 145.2h15.3z"/>
<path d="M197 229h5.1z"/>
<path d="M197 229v5.1z"/>
<path d="M197 226.5v2.5z"/>
<path d="M138.6 147.8h15.3z"/>
<path d="M212.3 229h5.1z"/>
<path d="M217.4 229v5.1z"/>
<path d="M217.4 226.5v2.5z"/>
<path d="M57.4 201.1h15.2z"/>
<path d="M29.4 257h20.3z"/>
<path d="M57.4 203.6h15.2z"/>
<path d="M29.4 254.4h20.3z"/>
<path d="M113.2 168.1h17.8z"/>
<path d="M255.5 132.5h20.3z"/>
<path d="M113.2 170.6h17.8z"/>
<path d="M255.5 130h20.3z"/>
<path d="M255.5 135.1h20.3z"/>
<path d="M98 135.1h15.2z"/>
<path d="M255.5 150.3h20.3z"/>
<path d="M98 145.2h15.2z"/>
<path d="M255.5 152.8h20.3z"/>
<path d="M98 150.3h15.2z"/>
<path d="M138.6 140.1h15.3z"/>
<path d="M98 142.7h15.2z"/>
<path d="M67.5 180.8h17.8z"/>
<path d="M67.5 183.3h17.8z"/>
<path d="M72.6 196h12.7z"/>
<path d="M32 223.9h17.7z"/>
<path d="M255.5 140.1h20.3z"/>
<path d="M34.5 201.1h15.2z"/>
<path d="M32 226.5h17.7z"/>
<path d="M255.5 142.7h20.3z"/>
<path d="M34.5 198.5h15.2z"/>
<path d="M138.6 124.9h15.3z"/>
<path d="M258 231.6v2.5z"/>
<path d="M255.5 234.1h2.5z"/>
<path d="M255.5 239.2v5.1z"/>
<path d="M255.5 234.1v5.1z"/>
<path d="M255.5 244.3h2.5z"/>
<path d="M252.9 239.2h2.6z"/>
<path d="M252.9 231.6v7.6z"/>
<path d="M237.7 231.6h15.2z"/>
<path d="M32 234.1h17.7z"/>
<path d="M34.5 190.9h15.2z"/>
<path d="M82.8 201.1h2.5z"/>
<path d="M82.8 203.6h2.5z"/>
<path d="M113.2 190.9h2.6z"/>
<path d="M115.8 190.9h2.5z"/>
<path d="M113.2 193.5h2.6z"/>
<path d="M115.8 190.9v2.6z"/>
<path d="M125.9 190.9h2.6z"/>
<path d="M148.8 272.2h2.5z"/>
<path d="M151.3 272.2h2.6z"/>
<path d="M151.3 269.6v2.6z"/>
<path d="M67.5 175.7h17.8z"/>
<path d="M138.6 130h15.3z"/>
<path d="M98 130h15.2z"/>
<path d="M138.6 137.6h15.3z"/>
<path d="M98 140.1h15.2z"/>
<path d="M138.6 150.3h15.3z"/>
<path d="M98 147.8h15.2z"/>
<path d="M138.6 152.8h15.3z"/>
<path d="M98 152.8h15.2z"/>
<path d="M138.6 132.5h15.3z"/>
<path d="M98 132.5h15.2z"/>
<path d="M138.6 135.1h15.3z"/>
<path d="M98 137.6h15.2z"/>
<path d="M240.2 175.7h17.8z"/>
<path d="M255.5 145.2h20.3z"/>
<path d="M29.4 251.9h20.3z"/>
<path d="M65 234.1h12.7z"/>
<path d="M82.8 234.1h5z"/>
<path d="M105.6 244.3h2.6z"/>
<path d="M151.3 226.5h5.1z"/>
<path d="M138.6 157.9h15.3z"/>
<path d="M98 155.4h15.2z"/>
<path d="M98 127.4h15.2z"/>
<path d="M138.6 127.4h15.3z"/>
<circle cx="207.2" cy="246.8" r=".51"/>
<circle cx="95.5" cy="282.3" r=".51"/>
<circle cx="80.2" cy="282.3" r=".51"/>
<circle cx="110.7" cy="282.3" r=".51"/>
<circle cx="115.8" cy="213.8" r=".51"/>
<circle cx="115.8" cy="211.2" r=".51"/>
<circle cx="270.7" cy="239.2" r=".51"/>
<circle cx="268.1" cy="234.1" r=".51"/>
<circle cx="110.7" cy="264.6" r=".51"/>
<circle cx="118.3" cy="264.6" r=".51"/>
<circle cx="80.2" cy="264.6" r=".51"/>
<circle cx="72.6" cy="264.6" r=".51"/>
<circle cx="98" cy="236.6" r=".51"/>
<circle cx="197" cy="229" r=".51"/>
<circle cx="217.4" cy="229" r=".51"/>
<circle cx="258" cy="234.1" r=".51"/>
<circle cx="255.5" cy="239.2" r=".51"/>
<circle cx="252.9" cy="239.2" r=".51"/>
<circle cx="115.8" cy="190.9" r=".51"/>
<circle cx="151.3" cy="272.2" r=".51"/>
</g>
<text font-size="3.6" fill="#800000" x="25.6" y="256.7" transform="rotate(-90 25.6 256.7)">USB</text>
<g font-size="3.5">
<text x="8.5" y="410.6">11/25/11</text>
<text x="23.2" y="410.6">3:56 PM /home/texane/repo/electronics/dspic33f_board_nerick/eagle/main.sch (Sheet: 1/1)</text>
</g>
<g font-size="2.5" fill="#008000">
<text x="87.8" y="119.8">PORT connector</text>
<text x="29.4" y="165.5">voltage connector (OUTPUT)</text>
<text x="258" y="168.1">VCAP</text>
<text x="24.4" y="185.9">ICSP connector</text>
<text x="197" y="183.3">CAN transceiver</text>
<text x="24.4" y="216.3">RJ11 connector</text>
<text x="141.2" y="218.9">CAN terminal resistor</text>
<text x="199.6" y="218.9">DSPIC oscillator</text>
<text x="252.9" y="218.9">MCLR switch</text>
<text x="87.8" y="229">USB power switch</text>
<text x="24.4" y="246.8">USB connector</text>
<text x="85.3" y="257">LM3940 voltage regulator</text>
<text x="32" y="269.6">CAN connector</text>
</g>
<g font-size="2.5" fill="#808080">
<text x="87.8" y="124.1">JP6</text>
<text x="138.6" y="124.9">DSPIC_MCLR</text>
<text x="158.9" y="121.1">IC_DSPIC</text>
<text x="270.7" y="124.9">3V3</text>
<text x="100.5" y="130">DSPIC_RA1</text>
<text x="100.5" y="127.5">DSPIC_RA0</text>
<text x="138.6" y="130">DSPIC_RA1</text>
<text x="138.6" y="127.5">DSPIC_RA0</text>
<text x="263.1" y="130">FT232_RX</text>
<text x="270.7" y="127.5">GND</text>
<text x="100.5" y="135.1">DSPIC_RB13</text>
<text x="100.5" y="132.5">DSPIC_RB0</text>
<text x="100.5" y="137.6">DSPIC_RB1</text>
<text x="138.6" y="137.6">DSPIC_RB2</text>
<text x="138.6" y="132.5">DSPIC_RB0</text>
<text x="138.6" y="135.1">DSPIC_RB1</text>
<text x="260.5" y="135.1">DSPIC_RB13</text>
<text x="263.1" y="132.5">FT232_TX</text>
<text x="100.5" y="142.7">DSPIC_RB3</text>
<text x="100.5" y="140.1">DSPIC_RB2</text>
<text x="138.6" y="142.7">GND</text>
<text x="138.6" y="140.1">DSPIC_RB3</text>
<text x="260.5" y="140.1">DSPIC_PGC</text>
<text x="260.5" y="142.7">DSPIC_PGD</text>
<text x="100.5" y="145.2">DSPIC_RB9</text>
<text x="100.5" y="147.8">DSPIC_RB4</text>
<text x="138.6" y="145.2">DSPIC_OSCI</text>
<text x="138.6" y="147.8">DSPIC_OSCO</text>
<text x="260.5" y="145.2">DSPIC_VCAP</text>
<text x="270.7" y="147.8">GND</text>
<text x="100.5" y="150.3">DSPIC_RB8</text>
<text x="100.5" y="152.8">DSPIC_RA4</text>
<text x="100.5" y="155.4">DSPIC_RB5</text>
<text x="138.6" y="155.4">3V3</text>
<text x="138.6" y="150.3">DSPIC_RB4</text>
<text x="138.6" y="152.8">DSPIC_RA4</text>
<text x="260.5" y="155.4">MCP_CANRX</text>
<text x="260.5" y="150.3">DSPIC_RB9</text>
<text x="260.5" y="152.8">DSPIC_RB8</text>
<text x="87.8" y="160.5">M12LOCK</text>
<text x="138.6" y="157.9">DSPIC_RB5</text>
<text x="260.5" y="157.9">MCP_CANTX</text>
<text x="40.9" y="167.3">CON_VOLTAGE</text>
<text x="87.8" y="164.3">IC_FT232</text>
<text x="158.9" y="163">DSPIC33FJ128MC802-SP</text>
<text x="29.4" y="173.2">3V3</text>
<text x="29.4" y="170.6">5V</text>
<text x="54.8" y="170.6">GND</text>
<text x="54.8" y="173.2">GND</text>
<text x="67.5" y="170.6">3V3</text>
<text x="67.5" y="168.1">5V</text>
<text x="118.3" y="168.1">FT232_TX</text>
<text x="118.3" y="170.6">FT232_RX</text>
<text x="29.4" y="175.7">GND</text>
<text x="54.8" y="175.7">GND</text>
<text x="67.5" y="175.7">FT232_RST</text>
<text x="125.9" y="175.7">GND</text>
<text x="240.2" y="175.7">DSPIC_VCAP</text>
<text x="260" y="174.6" transform="rotate(-90 260 174.6)">C6</text>
<text x="265.1" y="174.6" transform="rotate(-90 265.1 174.6)">33uf</text>
<text x="270.7" y="175.7">GND</text>
<text x="67.5" y="180.8">FT232_OSCI</text>
<text x="67.5" y="183.3">FT232_OSCO</text>
<text x="16.6" y="187.6">CON_ICSP</text>
<text x="34.5" y="190.9">DSPIC_MCLR</text>
<text x="129.7" y="189.4">R4</text>
<text x="141.2" y="190.9">3V3</text>
<text x="197" y="189.4">IC_CAN</text>
<text x="44.7" y="196">GND</text>
<text x="44.7" y="193.5">3V3</text>
<text x="57.4" y="196">GND</text>
<text x="67.1" y="194.5" transform="rotate(-90 67.1 194.5)">C5</text>
<text x="72.2" y="194.5" transform="rotate(-90 72.2 194.5)">100nf</text>
<text x="72.6" y="196">FT232_VOUT</text>
<text x="118.8" y="194.5">LED1</text>
<text x="129.7" y="194.2">270</text>
<text x="179.3" y="196">GND</text>
<text x="179.3" y="193.5">MCP_CANTX</text>
<text x="219.9" y="196">MCP_CANH</text>
<text x="227.5" y="193.5">GND</text>
<text x="34.5" y="201.1">DSPIC_PGC</text>
<text x="34.5" y="198.5">DSPIC_PGD</text>
<text x="57.4" y="201.1">USB_DATAP</text>
<text x="57.4" y="203.6">USB_DATAM</text>
<text x="73.9" y="199.6">R2</text>
<text x="73.9" y="202.1">R3</text>
<text x="179.3" y="201.1">MCP_CANRX</text>
<text x="179.3" y="198.5">5V</text>
<text x="219.9" y="198.5">MCP_CANL</text>
<text x="21.8" y="208.7">PIC-ICSPPOLAR_LOCK</text>
<text x="67.5" y="208.7">GND</text>
<text x="73.9" y="204.4">27</text>
<text x="73.9" y="206.9">27</text>
<text x="118.3" y="211.2">GND</text>
<text x="21.8" y="218.1">CON_RJ11</text>
<text x="87.8" y="221.4">FT232RL</text>
<text x="34.5" y="223.9">DSPIC_PGC</text>
<text x="34.5" y="226.5">DSPIC_PGD</text>
<text x="128.5" y="226.5">MCP_CANL</text>
<text x="145.9" y="225">120</text>
<text x="155.1" y="223.9" transform="rotate(-90 155.1 223.9)">JP5</text>
<text x="161.5" y="226.5">MCP_CANH</text>
<text x="184.3" y="223.9">DSPIC_OSCI</text>
<text x="202.1" y="225.2">Q1</text>
<text x="217.4" y="223.9">DSPIC_OSCO</text>
<text x="260.5" y="225.2">S1</text>
<text x="44.7" y="229">GND</text>
<text x="44.7" y="231.6">3V3</text>
<text x="82.8" y="233.6">D1</text>
<text x="146.9" y="229.8">R7</text>
<text x="237.7" y="231.6">DSPIC_MCLR</text>
<text x="21.8" y="239.2">RJ11-6PTH</text>
<text x="34.5" y="234.1">DSPIC_MCLR</text>
<text x="65" y="234.1">USB_5V</text>
<text x="105.6" y="236.6">5V</text>
<text x="198.6" y="236.3">C1</text>
<text x="202.1" y="234.1">10mhz</text>
<text x="218.9" y="236.3">C2</text>
<text x="237.7" y="239.2">3V3</text>
<text x="244" y="237.7">R12</text>
<text x="273.2" y="239.2">GND</text>
<text x="88.5" y="240.4">S2</text>
<text x="112.9" y="242.7">300</text>
<text x="120.9" y="244.3">GND</text>
<text x="198.6" y="241.3">47pf</text>
<text x="218.9" y="241.3">47pf</text>
<text x="244" y="242.5">1k5</text>
<text x="260.1" y="242.7" transform="rotate(-90 260.1 242.7)">C15</text>
<text x="265.2" y="242.7" transform="rotate(-90 265.2 242.7)">47pf</text>
<text x="39.6" y="251.9">USB_5V</text>
<text x="44.7" y="249.3">GND</text>
<text x="98.8" y="247.8">LED3</text>
<text x="113.8" y="247.5">R6</text>
<text x="204.7" y="251.9">GND</text>
<text x="34.5" y="257">USB_DATAP</text>
<text x="34.5" y="254.4">USB_DATAM</text>
<text x="72.6" y="259.5">5V</text>
<text x="118.3" y="259.5">3V3</text>
<text x="148.8" y="267.1">FT232_RST</text>
<text x="35.8" y="274">CON_CAN</text>
<text x="73.7" y="271.7">C11</text>
<text x="81.7" y="271.8">C3</text>
<text x="112.2" y="271.8">C4</text>
<text x="119.5" y="271.7">C12</text>
<text x="133.6" y="272.2">5V</text>
<text x="139.9" y="275.5">4.7k</text>
<text x="139.9" y="270.7">R11</text>
<text x="155.1" y="275.5">10k</text>
<text x="155.1" y="270.7">R1</text>
<text x="164" y="272.2">GND</text>
<text x="19.3" y="279.8">MCP_CANH</text>
<text x="19.3" y="277.3">MCP_CANL</text>
<text x="47.2" y="279.8">MCP_CANH</text>
<text x="47.2" y="277.3">MCP_CANL</text>
<text x="73.7" y="276.8">33uf</text>
<text x="81.7" y="276.9">47nf</text>
<text x="112.2" y="276.9">47nf</text>
<text x="119.5" y="276.8">33uf</text>
<text x="19.3" y="282.3">GND</text>
<text x="54.8" y="282.3">GND</text>
<text x="92.9" y="290">GND</text>
</g>
<g font-size="2.5" fill="#800000">
<text x="207.7" y="202.4" transform="rotate(-90 207.7 202.4)">MCP2551</text>
<text x="184.3" y="269.6">dspic33f board</text>
</g>
<g font-size="2.1" fill="#808080">
<text x="155.4" y="124.6">1</text>
<text x="161.3" y="125.7">MCLR</text>
<text x="242.1" y="125.7">AVDD</text>
<text x="252.7" y="124.6">28</text>
<text x="95.3" y="129.6">11</text>
<text x="95.3" y="127.1">12</text>
<text x="155.4" y="127.1">2</text>
<text x="155.4" y="129.6">3</text>
<text x="161.3" y="128.2">AN0/VREF+/CN2/RA0</text>
<text x="161.3" y="130.8">AN1/VREF-/CN3/RA1</text>
<text x="213.4" y="130.8">PWM1L1/RP15/CN11/PMCS1/RB15</text>
<text x="242.4" y="128.2">AVSS</text>
<text x="252.7" y="129.6">26</text>
<text x="252.7" y="127.1">27</text>
<text x="95.3" y="137.3">8</text>
<text x="95.3" y="134.7">9</text>
<text x="95.3" y="132.2">10</text>
<text x="155.4" y="132.2">4</text>
<text x="155.4" y="134.7">5</text>
<text x="155.4" y="137.3">6</text>
<text x="161.3" y="133.3">PGD1/AN2/C2IN-/RP0/CN4/RB0</text>
<text x="161.3" y="135.8">PGC1/AN3/C2IN+/RP1/CN5/RB1</text>
<text x="207.1" y="133.3">PWM1H1/RTCC/RP14/CN12/PMWR/RB14</text>
<text x="214.5" y="135.8">PWM1L2/RP13/CN13/PMRD/RB13</text>
<text x="252.7" y="137.3">23</text>
<text x="252.7" y="134.7">24</text>
<text x="252.7" y="132.2">25</text>
<text x="95.3" y="142.3">6</text>
<text x="95.3" y="139.8">7</text>
<text x="155.4" y="139.8">7</text>
<text x="155.4" y="142.3">8</text>
<text x="161.3" y="138.4">AN4/C1IN-/RP2/CN6/RB2</text>
<text x="161.3" y="140.9">AN5/C1IN+/RP3/CN7/RB3</text>
<text x="161.3" y="143.4">VSS</text>
<text x="203.3" y="140.9">PGC2/TMS/PWM1L3/RP11/CN15/PMD1/RB11</text>
<text x="204" y="143.4">PGD2/TDI/PWM1H3/RP10/CN16/PMD2/RB10</text>
<text x="214.5" y="138.4">PWM1H2/RP12/CN14/PMD0/RB12</text>
<text x="252.7" y="142.3">21</text>
<text x="252.7" y="139.8">22</text>
<text x="95.3" y="149.9">3</text>
<text x="95.3" y="147.4">4</text>
<text x="95.3" y="144.9">5</text>
<text x="154.2" y="147.4">10</text>
<text x="154.2" y="149.9">11</text>
<text x="155.4" y="144.9">9</text>
<text x="161.3" y="146">OSC1/CLKI/CN30/RA2</text>
<text x="161.3" y="148.5">OSC2/CLKO/CN29/PMA0/RA3</text>
<text x="230.9" y="146">VCAP/VDDCORE</text>
<text x="242.6" y="148.5">VSS2</text>
<text x="252.7" y="149.9">18</text>
<text x="252.7" y="147.4">19</text>
<text x="252.7" y="144.9">20</text>
<text x="95.3" y="155">1</text>
<text x="95.3" y="152.5">2</text>
<text x="154.2" y="152.5">12</text>
<text x="154.2" y="155">13</text>
<text x="161.3" y="151.1">SOSCI/RP4/CN1/PMBE/RB4</text>
<text x="161.3" y="153.6">SOSCO/T1CK/CN0/PMA1/RA4</text>
<text x="205.9" y="151.1">TDO/PWM2L1/SDA1/RP9/CN21/PMD3/RB9</text>
<text x="206.1" y="153.6">TCK/PWM2H1/SCL1/RP8/CN22/PMD4/RB8</text>
<text x="252.7" y="155">16</text>
<text x="252.7" y="152.5">17</text>
<text x="154.2" y="157.6">14</text>
<text x="161.3" y="156.1">VDD</text>
<text x="161.3" y="158.7">PGED3/ASDA1/RP5/CN27/PMD7/RB5</text>
<text x="212.8" y="158.7">PGC3/ASCL1/RP6/CN24/PMD6/RB6</text>
<text x="221.3" y="156.1">INT0/RP7/CN23/PMD5/RB7</text>
<text x="252.7" y="157.6">15</text>
<text x="85.1" y="167.7">20</text>
<text x="111.1" y="167.7">1</text>
<text x="38.6" y="172.8">4</text>
<text x="38.6" y="170.3">6</text>
<text x="49.5" y="172.8">3</text>
<text x="49.5" y="170.3">5</text>
<text x="86.3" y="170.3">4</text>
<text x="90.2" y="168.8">VCC</text>
<text x="90.2" y="171.4">VCCIO</text>
<text x="103.9" y="171.4">RXD</text>
<text x="104.1" y="168.8">TXD</text>
<text x="104.1" y="173.9">RTS</text>
<text x="111.1" y="170.3">5</text>
<text x="111.1" y="172.8">3</text>
<text x="38.6" y="175.3">2</text>
<text x="49.5" y="175.3">1</text>
<text x="85.1" y="175.3">19</text>
<text x="90.2" y="176.5">RESET</text>
<text x="104" y="179">DTR</text>
<text x="104.1" y="176.5">CTS</text>
<text x="111.1" y="175.3">11</text>
<text x="111.1" y="177.9">2</text>
<text x="85.1" y="183">28</text>
<text x="85.1" y="180.4">27</text>
<text x="90.2" y="184.1">OSCO</text>
<text x="90.2" y="181.5">OSCI</text>
<text x="103.7" y="184.1">DCD</text>
<text x="103.9" y="181.5">DSR</text>
<text x="111.1" y="180.4">9</text>
<text x="111.1" y="183">10</text>
<text x="111.1" y="185.5">6</text>
<text x="22.8" y="191.7">VPP</text>
<text x="101.2" y="191.7">CBUS0</text>
<text x="106.2" y="186.6">RI</text>
<text x="111.1" y="190.6">23</text>
<text x="22.3" y="196.8">GND</text>
<text x="22.6" y="194.2">VCC</text>
<text x="85.1" y="195.7">17</text>
<text x="90.2" y="196.8">3V3OUT</text>
<text x="101.2" y="194.2">CBUS1</text>
<text x="101.2" y="196.8">CBUS2</text>
<text x="111.1" y="193.1">22</text>
<text x="111.1" y="195.7">13</text>
<text x="195.5" y="193.1">1</text>
<text x="195.5" y="195.7">2</text>
<text x="199.4" y="194.2">TXD</text>
<text x="199.4" y="196.8">VSS</text>
<text x="209" y="196.8">CANH</text>
<text x="212.1" y="194.2">RS</text>
<text x="217.7" y="195.7">7</text>
<text x="217.7" y="193.1">8</text>
<text x="22.5" y="201.9">PGC</text>
<text x="22.5" y="199.3">PGD</text>
<text x="85.1" y="200.7">15</text>
<text x="85.1" y="203.3">16</text>
<text x="90.2" y="201.9">USBDP</text>
<text x="101.2" y="199.3">CBUS3</text>
<text x="101.2" y="201.9">CBUS4</text>
<text x="111.1" y="198.2">14</text>
<text x="111.1" y="200.7">12</text>
<text x="195.5" y="200.7">4</text>
<text x="195.5" y="198.2">3</text>
<text x="199.4" y="201.9">RXD</text>
<text x="199.4" y="199.3">VDD</text>
<text x="209.3" y="199.3">CANL</text>
<text x="209.3" y="201.9">VREF</text>
<text x="217.7" y="198.2">6</text>
<text x="217.7" y="200.7">5</text>
<text x="22.2" y="204.4">PGM</text>
<text x="85.1" y="208.4">25</text>
<text x="90.2" y="204.4">USBDM</text>
<text x="90.2" y="209.5">GND</text>
<text x="102.9" y="206.9">TEST</text>
<text x="111.1" y="205.8">26</text>
<text x="103.6" y="212">GND</text>
<text x="103.6" y="214.5">GND</text>
<text x="111.1" y="210.9">7</text>
<text x="111.1" y="213.4">18</text>
<text x="111.1" y="216">21</text>
<text x="29.2" y="221">6</text>
<text x="103.6" y="217.1">GND</text>
<text x="29.2" y="226.1">4</text>
<text x="29.2" y="223.6">5</text>
<text x="156.1" y="225.5" transform="rotate(-90 156.1 225.5)">1</text>
<text x="158.6" y="225.5" transform="rotate(-90 158.6 225.5)">2</text>
<text x="29.2" y="233.7">1</text>
<text x="29.2" y="231.2">2</text>
<text x="29.2" y="228.7">3</text>
<text x="203.1" y="228.7">1</text>
<text x="210.1" y="228.7">2</text>
<text x="256.4" y="231.2">P$1</text>
<text x="256.4" y="233.7">P$2</text>
<text x="266" y="231.2">P$3</text>
<text x="266" y="233.7">P$</text>
<text x="268.6" y="233.7">4</text>
<text x="27.2" y="251.5">VBUS</text>
<text x="27.2" y="249">GND</text>
<text x="27.2" y="256.6">D+</text>
<text x="27.2" y="254.1">D-</text>
<text x="81.8" y="264.2">1</text>
<text x="87.6" y="265.3">IN</text>
<text x="98.8" y="265.3">OUT</text>
<text x="108" y="264.2">3</text>
<text x="96.2" y="272.4" transform="rotate(-90 96.2 272.4)">GND</text>
<text x="33.5" y="282">2</text>
<text x="33.5" y="279.4">4</text>
<text x="33.5" y="276.9">6</text>
<text x="44.5" y="282">1</text>
<text x="44.5" y="279.4">3</text>
<text x="44.5" y="276.9">5</text>
<text x="95.1" y="278.2" transform="rotate(-90 95.1 278.2)">2</text>
</g>
<g font-size="1.8" fill="#800000">
<text x="259.1" y="177.6">+</text>
<text x="72" y="271.8" transform="rotate(-90 72 271.8)">+</text>
<text x="117.7" y="271.8" transform="rotate(-90 117.7 271.8)">+</text>
</g>
</svg>
